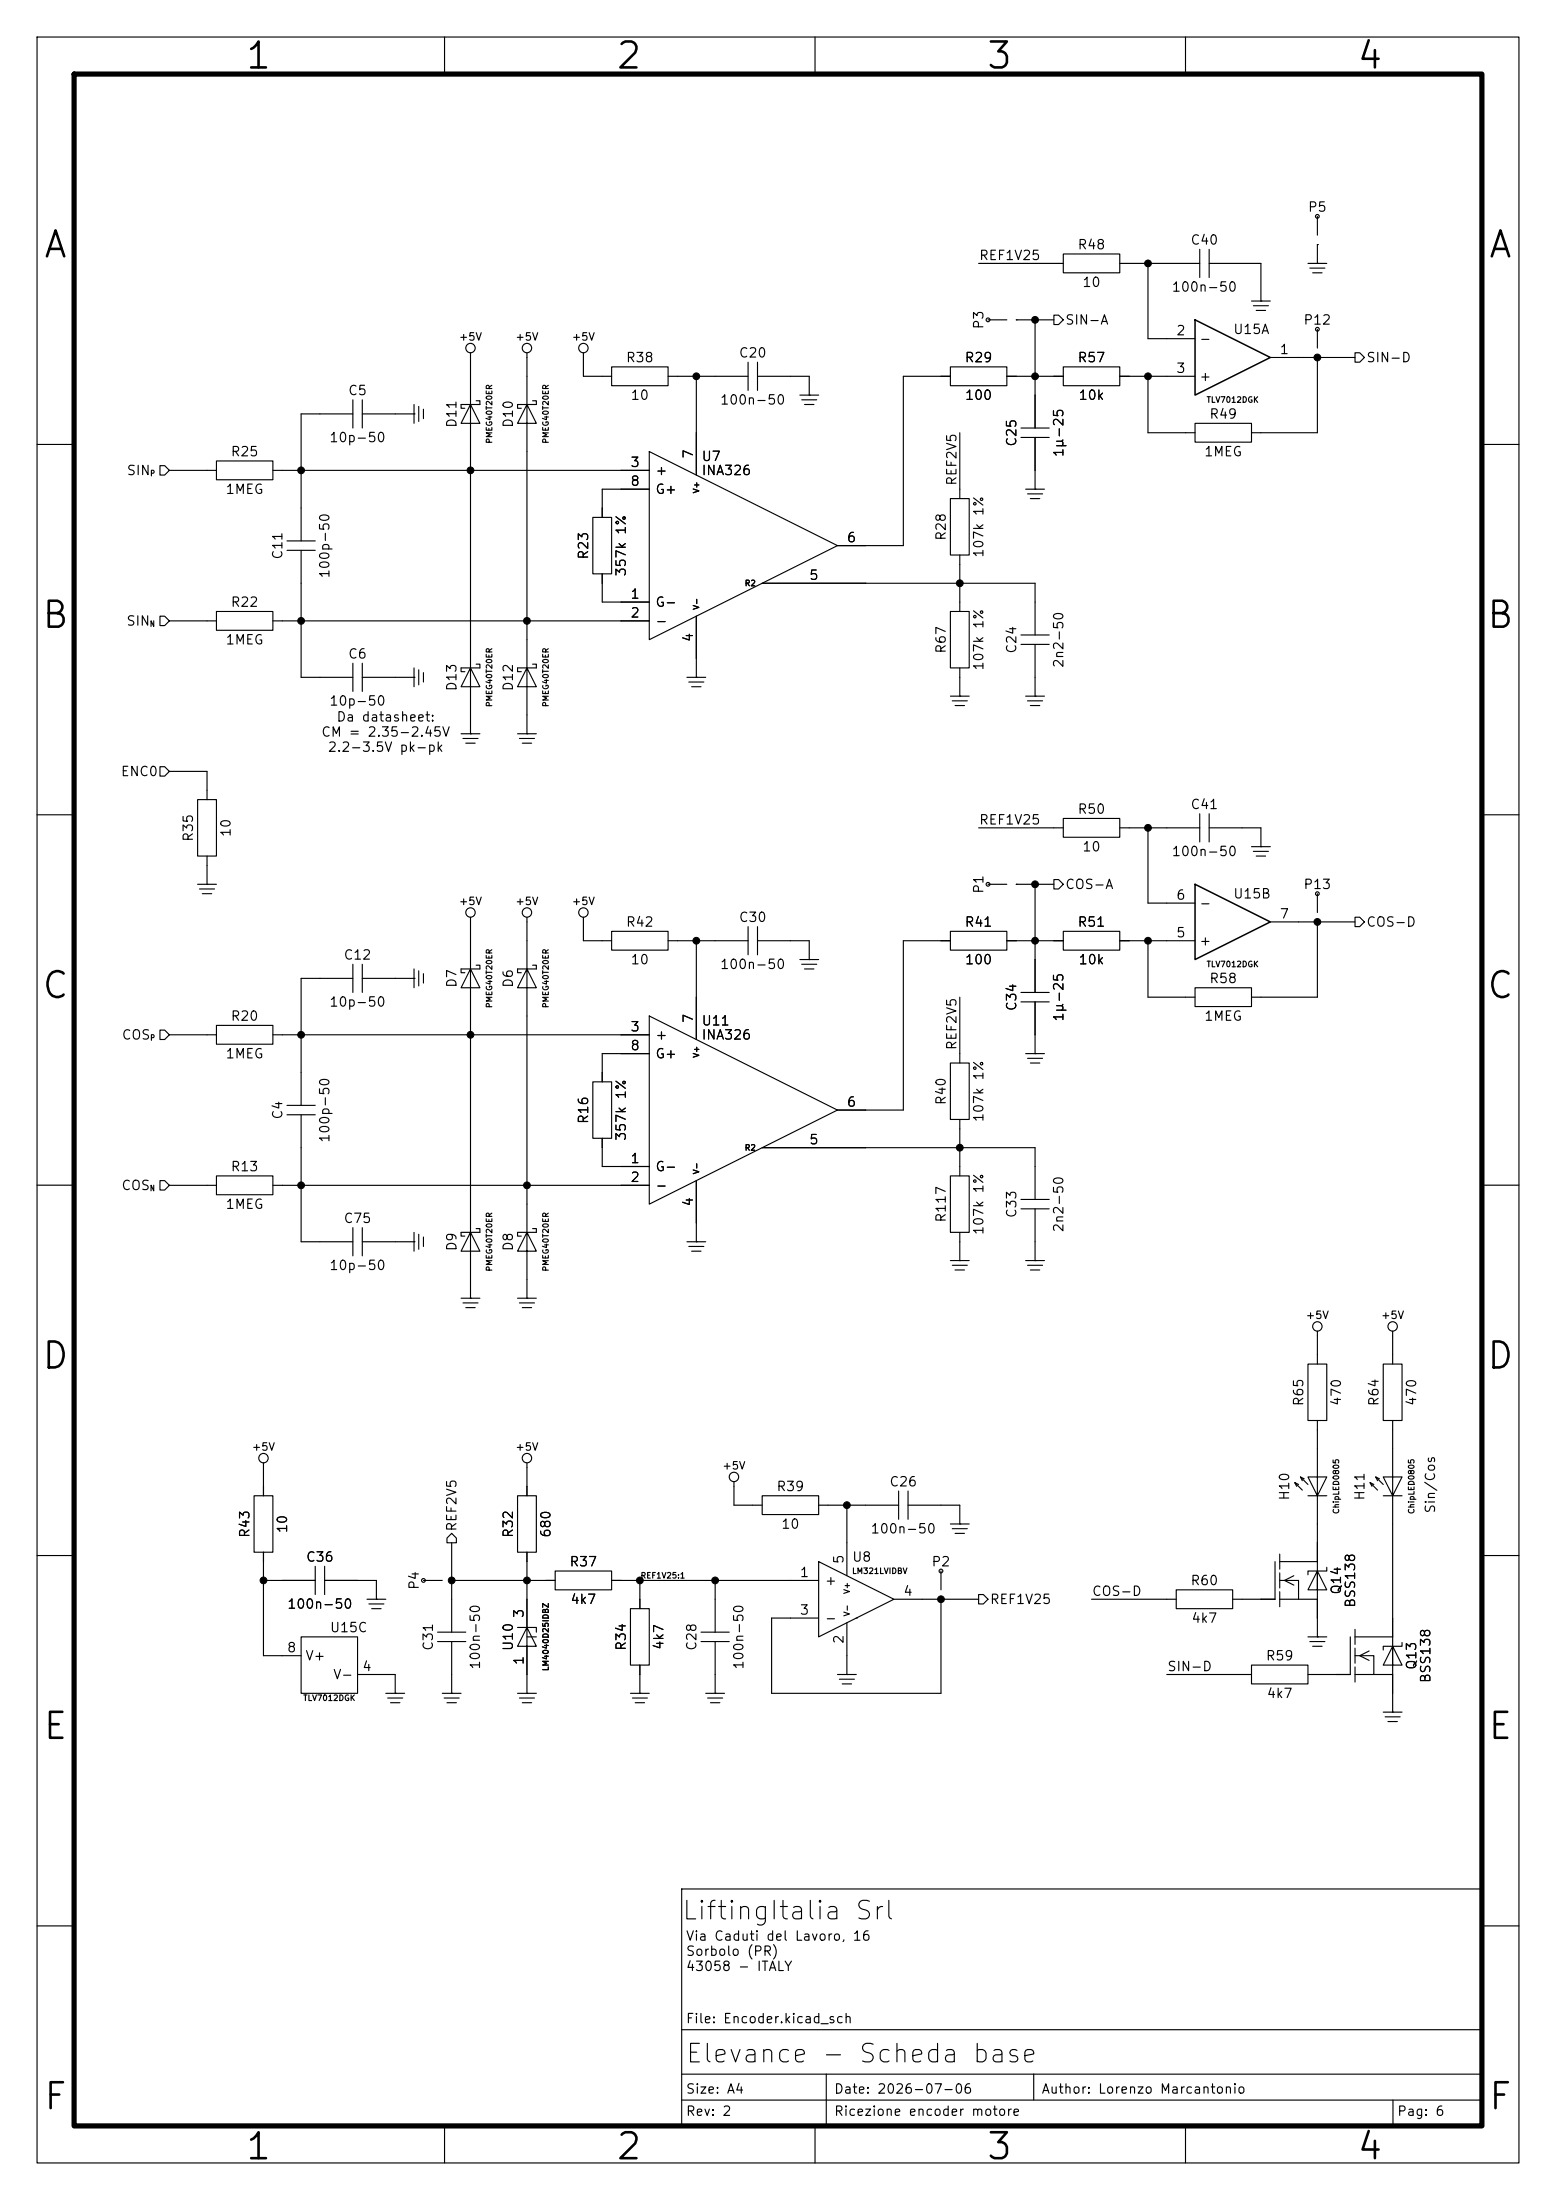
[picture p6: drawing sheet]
<svg xmlns="http://www.w3.org/2000/svg" width="210mm" height="297mm" viewBox="0 0 210 297" stroke-linecap="round" stroke-linejoin="round" font-family="sans-serif">
<path d="M10 10h190v277h-190z" fill="none" stroke="#000" stroke-width=".7"/>
<g fill="none" stroke="#000" stroke-width=".15">
<path d="M5 5h200v287h-200zM60 5v5M110 5v5M160 5v5M132.1 35.6h11.4M143.5 34.3h7.6v2.5h-7.6zM151.1 35.6h10.8M154.9 35.6v10.1h6.4M161.9 33.7v3.8M163.2 33.7v3.8M163.2 35.6h7v5M176.5 35.6h2.6"/>
<path d="M176.8 36.2h2M177.2 36.8h1.2M177.8 35.6h.1M177.8 33h.1M177.8 29.2v2.6M177.8 33v2.6M47.6 54v3.8M47.6 55.9h-7v17.1M48.9 54v3.8M48.9 55.9h7M55.9 55.9h.1M55.9 54.6v2.6"/>
<path d="M56.5 54.9v2M57.1 55.2v1.3M63.5 47.6v7l-1.3 2.6h2.6l-1.3-2.6v35.6l-1.3 2.5h2.6l-1.3-2.5v8.9M64.3 54.1h.5v.5h-2.6v.5h.5M71.1 47.6v7l-1.3 2.6h2.6l-1.3-2.6v35.6l-1.3 2.5h2.6l-1.3-2.5v8.9M71.9 54.1h.5v.5h-2.6v.5h.6M78.7 47.6v3.2h3.8M82.5 49.5h7.7v2.6h-7.7zM90.2 50.8h10.8M94 50.8v13.3M101 48.9v3.8M102.2 48.9v3.8"/>
<path d="M102.2 50.8h7v2.5M107.9 53.3h2.6M108.2 54h2M108.6 54.6h1.3M109.2 53.3h.1M128.3 49.5h7.6v2.6h-7.6zM128.3 50.8h-6.4v22.9h-8.9M129.5 58.4v8.9M133.3 43.2h2.6M135.9 50.8h7.6M137.2 43.2h.1M137.2 43.2h5"/>
<path d="M137.8 59.1h3.8M137.8 57.8h3.8M139.7 43.2v14.6M139.7 59.1v6.9M142.2 42.5h.7l.6 .7-.6 .6h-.7zM143.5 49.5h7.6v2.6h-7.6zM151.1 50.8h10.2M154.9 50.8v7.6h6.4M161.3 57.2h7.6v2.5h-7.6zM168.9 40.6h2.5M169.2 41.3h2M169.5 41.9h1.3"/>
<path d="M170.2 40.6h.1M171.4 48.3h11.5M177.8 48.3h.1M177.8 44.5v2.5M177.8 48.3v10.1h-8.9M182.9 47.6h.6l.6 .7-.6 .6h-.6zM5 60h5M21.6 62.9h.6l.7 .6-.7 .6h-.6zM22.9 63.5h6.3M29.2 62.2h7.6v2.6h-7.6zM36.8 63.5h50.8M38.7 74.3h3.8"/>
<path d="M38.7 73h3.8M40.6 74.3v17.1h7M80 69.9h2.5v7.6h-2.5zM81.3 77.5v3.8h6.3M87.6 61l25.4 12.7-25.4 12.7zM87.6 66h-6.3v3.9M102.9 78.7h36.8v7M128.3 67.3h2.5v7.6h-2.5zM129.5 74.9v7.7M138.4 66h2.6M138.7 66.7h2M139.1 67.3h1.2"/>
<path d="M139.7 66h.1M200 60h5M21.6 83.2h.6l.7 .6-.7 .7h-.6zM22.9 83.8h6.3M29.2 82.6h7.6v2.5h-7.6zM36.8 83.8h50.8M47.6 89.5v3.8M48.9 89.5v3.8M48.9 91.4h7M55.9 91.4h.1M55.9 90.2v2.5M56.5 90.4v2.1"/>
<path d="M57.1 90.8v1.3M62.2 99.1h2.6M62.5 99.7h2M63.5 99.1h.1M64.3 89.7h.5v.5h-2.6v.5h.5M69.8 99.1h2.6M70.1 99.7h2M71.1 99.1h.1M71.9 89.7h.5v.5h-2.6v.5h.6M92.7 91.4h2.5M93 92.1h2M93.3 92.7h1.3"/>
<path d="M94 91.4h.1M94 83.2v8.2M128.3 82.6h2.5v7.6h-2.5zM128.3 94h2.5M128.5 94.6h2.1M128.9 95.3h1.3M129.5 94h.1M129.5 90.2v3.8M137.8 87h3.8M137.8 85.7h3.8M138.4 94h2.6M138.7 94.6h2"/>
<path d="M139.1 95.3h1.2M139.7 94h.1M139.7 87v7M5 110h5M21.6 103.5h.6l.7 .6-.7 .7h-.6zM22.9 104.1h5v3.9M26.7 108h2.5v7.6h-2.5zM26.7 119.4h2.5M27.9 119.4h.1M27.9 115.6v3.8M62.9 100.3h1.2M70.5 100.3h1.3"/>
<path d="M132.1 111.8h11.4M133.3 119.4h2.6M137.2 119.4h.1M137.2 119.4h5M139.7 119.4v14.6M142.2 118.7h.7l.6 .7-.6 .6h-.7zM143.5 110.5h7.6v2.5h-7.6zM151.1 111.8h10.8M154.9 111.8v10.1h6.4M161.9 109.9v3.8M163.2 109.9v3.8M163.2 111.8h7v2.5"/>
<path d="M168.9 114.3h2.5M169.2 114.9h2M169.5 115.6h1.3M170.2 114.3h.1M200 110h5M21.6 139.1h.6l.7 .6-.7 .6h-.6zM22.9 139.7h6.3M26.9 120h2.1M27.3 120.7h1.3M29.2 138.4h7.6v2.6h-7.6zM36.8 139.7h50.8M47.6 130.2v3.8"/>
<path d="M47.6 132.1h-7v17.1M48.9 130.2v3.8M48.9 132.1h7M55.9 132.1h.1M55.9 130.8v2.6M56.5 131.1v2M57.1 131.4v1.3M63.5 123.8v7l-1.3 2.6h2.6l-1.3-2.6v35.6l-1.3 2.5h2.6l-1.3-2.5v8.9M64.3 130.3h.5v.5h-2.6v.5h.5M71.1 123.8v7l-1.3 2.6h2.6l-1.3-2.6v35.6l-1.3 2.5h2.6l-1.3-2.5v8.9M71.9 130.3h.5v.5h-2.6v.5h.6M78.7 123.8v3.2h3.8"/>
<path d="M82.5 125.7h7.7v2.6h-7.7zM87.6 137.2l25.4 12.7-25.4 12.7zM90.2 127h10.8M94 127v13.3M101 125.1v3.8M102.2 125.1v3.8M102.2 127h7v2.5M107.9 129.5h2.6M108.2 130.2h2M108.6 130.8h1.3M109.2 129.5h.1M128.3 125.7h7.6v2.6h-7.6z"/>
<path d="M128.3 127h-6.4v22.9h-8.9M129.5 134.6v8.9M135.9 127h7.6M137.8 135.3h3.8M137.8 134h3.8M139.7 135.3v6.9M143.5 125.7h7.6v2.6h-7.6zM151.1 127h10.2M154.9 127v7.6h6.4M161.3 133.4h7.6v2.5h-7.6zM171.4 124.5h11.5M177.8 124.5h.1"/>
<path d="M177.8 120.7v2.5M177.8 124.5v10.1h-8.9M182.9 123.8h.6l.6 .7-.6 .6h-.6zM5 160h5M21.6 159.4h.6l.7 .6-.7 .7h-.6zM29.2 158.8h7.6v2.5h-7.6zM38.7 150.5h3.8M38.7 149.2h3.8M40.6 150.5v17.1h7M80 146.1h2.5v7.6h-2.5zM81.3 153.7v3.8h6.3M87.6 142.2h-6.3v3.9"/>
<path d="M94 159.4v8.2M102.9 154.9h36.8v7M128.3 143.5h2.5v7.6h-2.5zM128.3 158.8h2.5v7.6h-2.5zM129.5 151.1v7.7M138.4 142.2h2.6M138.7 142.9h2M139.1 143.5h1.2M139.7 142.2h.1M200 160h5M22.9 160h6.3M36.8 160h50.8"/>
<path d="M47.6 165.7v3.8M48.9 165.7v3.8M48.9 167.6h7M55.9 167.6h.1M55.9 166.4v2.5M56.5 166.6v2.1M57.1 167v1.3M62.2 175.3h2.6M62.5 175.9h2M62.9 176.5h1.2M63.5 175.3h.1M64.3 165.9h.5v.5h-2.6v.5h.5"/>
<path d="M69.8 175.3h2.6M70.1 175.9h2M70.5 176.5h1.3M71.1 175.3h.1M71.9 165.9h.5v.5h-2.6v.5h.6M92.7 167.6h2.5M93 168.3h2M93.3 168.9h1.3M94 167.6h.1M128.3 170.2h2.5M128.5 170.8h2.1M128.9 171.5h1.3"/>
<path d="M129.5 170.2h.1M129.5 166.4v3.8M137.8 163.2h3.8M137.8 161.9h3.8M138.4 170.2h2.6M138.7 170.8h2M139.1 171.5h1.2M139.7 170.2h.1M139.7 163.2v7M177.8 179.7v4.5M188 179.7v4.5M35.6 197.5v4.4"/>
<path d="M71.1 197.5v4.4M175.5 199.4l1 1M176 199.6l-.5-.2 .3 .5M176.5 184.2h2.6v7.6h-2.6zM177.8 191.8v10.1l-1.3-2.5h2.6l-1.3 2.5v8.9M185.7 199.4l1 1M186.2 199.6l-.5-.2 .2 .5M186.7 184.2h2.5v7.6h-2.5zM188 191.8v10.1l-1.3-2.5h2.5l-1.2 2.5v19.1M5 210h5M34.3 201.9h2.5v7.7h-2.5zM35.6 209.6v13.9h5"/>
<path d="M35.6 213.4h6.9M42.5 211.5v3.8M43.8 211.5v3.8M43.8 213.4h7v2.5M49.5 215.9h2.6M49.8 216.5h2M50.2 217.2h1.2M50.8 215.9h.1M57.1 213.4h2.6M61 213.4h.1M61 207l.6 .6v.7h-1.3v-.7zM61 213.4h13.9"/>
<path d="M61 208.3v12M69.8 201.9h2.6v7.7h-2.6zM69.8 219.7h2.6v.6M71.1 209.6v10.1l-1.3 2.5h2.6l-1.3-2.5v8.9M74.9 212.1h7.6v2.5h-7.6zM82.5 213.4h28M85.1 217.2h2.5v7.6h-2.5zM86.4 213.4v3.8M96.5 213.4v6.9M99.1 200v3.2h3.8M102.9 201.9h7.6v2.6h-7.6zM110.5 210.8l10.1 5.1-10.1 5.1z"/>
<path d="M110.5 203.2h10.8M114.3 203.2v9.5M114.3 219.1v7M115.6 218.4h.1M120.6 215.9h11.5M121.3 201.3v3.8M122.6 201.3v3.8M122.6 203.2h6.9v2.5M127 215.9h.1M127 212.1v2.5M127 215.9v12.7h-22.9v-10.2h6.4M128.3 205.7h2.5"/>
<path d="M128.5 206.4h2.1M128.9 207h1.3M129.5 205.7h.1M132.1 215.3h.6l.6 .6-.6 .6h-.6zM147.3 215.9h11.4M158.7 214.6h7.7v2.6h-7.7zM172.1 210.8v5.1h-5.7M172.7 209.8v2M172.7 212.3v2.1M172.7 214.9v2M172.7 213.4h2.6v2.5h-2.6M172.7 210.8h5.1"/>
<path d="M174.6 212.7l-1.2 .7 1.2 .6M174.8 200.2l1 1M175.3 215.9h2.5M175.3 200.4l-.5-.2 .2 .5M176.5 201.9h2.6M177.8 210.8v5.1M177.8 212.1l-1.3 2.5h2.6l-1.3-2.5v2.5M177.8 215.9v5.1M179.1 211.6v.5h-2.6v.5M182.9 220v2M184.9 200.2l1 1M185.4 200.4l-.5-.2 .3 .5"/>
<path d="M186.7 201.9h2.5M200 210h5M40.6 221h7.7v7.6h-7.7zM48.3 226.1h5v2.5M52.1 228.6h2.5M52.3 229.2h2.1M52.7 229.9h1.3M53.3 228.6h.1M59.1 221.6h3.8M59.1 220.3h3.8M59.7 228.6h2.5M59.9 229.2h2.1"/>
<path d="M60.3 229.9h1.3M61 228.6h.1M61 221.6v7M69.8 228.6h2.6M70.1 229.2h2M70.5 229.9h1.3M71.1 228.6h.1M71.1 221h1.3M85.1 228.6h2.5M85.3 229.2h2.1M85.7 229.9h1.3M86.4 228.6h.1"/>
<path d="M86.4 224.8v3.8M94.6 221.6h3.8M94.6 220.3h3.8M95.2 228.6h2.6M95.5 229.2h2M95.9 229.9h1.3M96.5 228.6h.1M96.5 221.6v7M113 226.1h2.6M113.3 226.7h2M113.7 227.3h1.2M114.3 226.1h.1"/>
<path d="M157.5 226.1h11.4M168.9 224.8h7.6v2.5h-7.6zM176.5 221h2.6M176.8 221.6h2M177.2 222.2h1.2M177.8 221h.1M182.2 221v5.1h-5.7M182.9 222.5v2M182.9 225v2.1M182.9 223.5h2.5v2.6h-2.5M182.9 221h5.1M184.8 222.9l-1.3 .6 1.3 .7"/>
<path d="M185.4 226.1h2.6M186.7 231.1h2.5M186.9 231.8h2.1M187.3 232.4h1.3M188 231.1h.1M188 221v5.1M188 222.2l-1.3 2.6h2.5l-1.2-2.6v2.6M188 226.1v5M189.2 221.7v.5h-2.5v.6M92 255h108v32h-108zM5 260h5M92 274h108"/>
<path d="M111.5 280v7M139.5 280v3.5M200 260h5M60 287v5M92 283.5h108M92 280h108M110 287v5M160 287v5M188 283.5v3.5"/>
<circle cx="177.8" cy="29.2" r=".25"/>
<circle cx="63.5" cy="47" r=".63"/>
<circle cx="71.1" cy="47" r=".63"/>
<circle cx="78.7" cy="47" r=".63"/>
<circle cx="133.3" cy="43.2" r=".25"/>
<circle cx="177.8" cy="44.4" r=".25"/>
<circle cx="133.3" cy="119.4" r=".25"/>
<circle cx="63.5" cy="123.2" r=".63"/>
<circle cx="71.1" cy="123.2" r=".63"/>
<circle cx="78.7" cy="123.2" r=".63"/>
<circle cx="177.8" cy="120.6" r=".25"/>
<circle cx="177.8" cy="179.1" r=".63"/>
<circle cx="188" cy="179.1" r=".63"/>
<circle cx="35.6" cy="196.8" r=".63"/>
<circle cx="71.1" cy="196.8" r=".63"/>
<circle cx="99.1" cy="199.4" r=".63"/>
<circle cx="57.1" cy="213.4" r=".25"/>
<circle cx="127" cy="212.1" r=".25"/>
</g>
<path d="M161.3 43.2l10.1 5.1-10.1 5zM161.3 119.4l10.1 5.1-10.1 5z" fill="none" stroke="#000" stroke-width=".2"/>
<g fill="#000" stroke="#000" stroke-width=".13">
<circle cx="154.9" cy="35.6" r=".46"/>
<circle cx="94" cy="50.8" r=".46"/>
<circle cx="139.7" cy="43.2" r=".46"/>
<circle cx="139.7" cy="50.8" r=".46"/>
<circle cx="154.9" cy="50.8" r=".46"/>
<circle cx="177.8" cy="48.3" r=".46"/>
<circle cx="40.6" cy="63.5" r=".46"/>
<circle cx="63.5" cy="63.5" r=".46"/>
<circle cx="129.5" cy="78.7" r=".46"/>
<circle cx="40.6" cy="83.8" r=".46"/>
<circle cx="71.1" cy="83.8" r=".46"/>
<circle cx="139.7" cy="119.4" r=".46"/>
<circle cx="154.9" cy="111.8" r=".46"/>
<circle cx="40.6" cy="139.7" r=".46"/>
<circle cx="63.5" cy="139.7" r=".46"/>
<circle cx="94" cy="127" r=".46"/>
<circle cx="139.7" cy="127" r=".46"/>
<circle cx="154.9" cy="127" r=".46"/>
<circle cx="177.8" cy="124.5" r=".46"/>
<circle cx="129.5" cy="154.9" r=".46"/>
<circle cx="40.6" cy="160" r=".46"/>
<circle cx="71.1" cy="160" r=".46"/>
<circle cx="35.6" cy="213.4" r=".46"/>
<circle cx="61" cy="213.4" r=".46"/>
<circle cx="71.1" cy="213.4" r=".46"/>
<circle cx="86.4" cy="213.4" r=".46"/>
<circle cx="96.5" cy="213.4" r=".46"/>
<circle cx="114.3" cy="203.2" r=".46"/>
<circle cx="127" cy="215.9" r=".46"/>
</g>
<g font-size="3.5">
<text x="32.9" y="10.2">1</text>
<text x="82.9" y="10.2">2</text>
<text x="132.9" y="10.2">3</text>
<text x="182.9" y="10.2">4</text>
<text x="5.6" y="35.7">A</text>
<text x="200.7" y="35.7">A</text>
<text x="5.4" y="85.7">B</text>
<text x="200.4" y="85.7">B</text>
<text x="5.4" y="135.7">C</text>
<text x="200.4" y="135.7">C</text>
<text x="5.4" y="185.7">D</text>
<text x="200.4" y="185.7">D</text>
<text x="5.6" y="235.7">E</text>
<text x="200.6" y="235.7">E</text>
<text x="5.6" y="285.7">F</text>
<text x="200.7" y="285.7">F</text>
<text x="32.9" y="292.4">1</text>
<text x="82.9" y="292.4">2</text>
<text x="132.9" y="292.4">3</text>
<text x="182.9" y="292.4">4</text>
</g>
<g font-size="2.5">
<text x="91.9" y="259.8">LiftingItalia Srl</text>
<text x="92.4" y="279.1">Elevance - Scheda base</text>
</g>
<g font-size="1.3">
<text x="176.4" y="28.9">P5</text>
<text x="132.1" y="35.4">REF1V25</text>
<text x="145.3" y="34">R48</text>
<text x="160.6" y="33.3">C40</text>
<text x="146" y="39.1">10</text>
<text x="158" y="39.7">100n-50</text>
<text x="133" y="44.5" transform="rotate(-90 133 44.5)">P3</text>
<text x="143.7" y="44.1">SIN-A</text>
<text x="158.7" y="45.6">2</text>
<text x="161.8" y="46.7">-</text>
<text x="166.4" y="45.4">U15A</text>
<text x="175.8" y="44.1">P12</text>
<text x="46.9" y="53.7">C5</text>
<text x="84.4" y="49.2">R38</text>
<text x="99.6" y="48.6">C20</text>
<text x="130.1" y="49.2">R29</text>
<text x="145.3" y="49.2">R57</text>
<text x="158.7" y="50.7">3</text>
<text x="161.8" y="51.8">+</text>
<text x="172.6" y="48.1">1</text>
<text x="184.3" y="49.2">SIN-D</text>
<text x="61.9" y="57.9" transform="rotate(-90 61.9 57.9)">D11</text>
<text x="69.5" y="57.9" transform="rotate(-90 69.5 57.9)">D10</text>
<text x="85" y="54.3">10</text>
<text x="97.1" y="54.9">100n-50</text>
<text x="130.1" y="54.3">100</text>
<text x="145.5" y="54.3">10k</text>
<text x="163.1" y="56.8">R49</text>
<text x="17" y="64.5">SIN</text>
<text x="31" y="61.9">R25</text>
<text x="44.4" y="60">10p-50</text>
<text x="85" y="65.9">8</text>
<text x="85" y="63.4">3</text>
<text x="88.4" y="64.5">+</text>
<text x="93.8" y="62" transform="rotate(-90 93.8 62)">7</text>
<text x="94.6" y="62.6">U7</text>
<text x="94.6" y="64.5">INA326</text>
<text x="129.4" y="65.7" transform="rotate(-90 129.4 65.7)">REF2V5</text>
<text x="137.5" y="60.4" transform="rotate(-90 137.5 60.4)">C25</text>
<text x="143.8" y="61.8" transform="rotate(-90 143.8 61.8)">1µ-25</text>
<text x="162.4" y="61.9">1MEG</text>
<text x="30.4" y="67">1MEG</text>
<text x="88.4" y="67">G+</text>
<text x="38.4" y="75.6" transform="rotate(-90 38.4 75.6)">C11</text>
<text x="79.7" y="75.6" transform="rotate(-90 79.7 75.6)">R23</text>
<text x="84.8" y="77.9" transform="rotate(-90 84.8 77.9)">357k 1%</text>
<text x="114.2" y="73.5">6</text>
<text x="128" y="73.1" transform="rotate(-90 128 73.1)">R28</text>
<text x="133" y="75.4" transform="rotate(-90 133 75.4)">107k 1%</text>
<text x="31" y="82.2">R22</text>
<text x="44.8" y="78.2" transform="rotate(-90 44.8 78.2)">100p-50</text>
<text x="85" y="81.1">1</text>
<text x="85" y="83.7">2</text>
<text x="88.4" y="82.2">G-</text>
<text x="109.1" y="78.6">5</text>
<text x="17" y="84.8">SIN</text>
<text x="30.4" y="87.3">1MEG</text>
<text x="46.9" y="89.2">C6</text>
<text x="88.4" y="84.8">-</text>
<text x="93.8" y="86.8" transform="rotate(-90 93.8 86.8)">4</text>
<text x="128" y="88.3" transform="rotate(-90 128 88.3)">R67</text>
<text x="137.5" y="88.3" transform="rotate(-90 137.5 88.3)">C24</text>
<text x="44.4" y="95.6">10p-50</text>
<text x="61.9" y="93.4" transform="rotate(-90 61.9 93.4)">D13</text>
<text x="69.5" y="93.4" transform="rotate(-90 69.5 93.4)">D12</text>
<text x="133" y="90.6" transform="rotate(-90 133 90.6)">107k 1%</text>
<text x="143.8" y="90.3" transform="rotate(-90 143.8 90.3)">2n2-50</text>
<text x="43.3" y="99.8">CM = 2.35-2.45V</text>
<text x="44.1" y="101.8">2.2-3.5V pk-pk</text>
<text x="45.3" y="97.7">Da datasheet:</text>
<text x="16.2" y="105.1">ENC0</text>
<text x="26.4" y="113.7" transform="rotate(-90 26.4 113.7)">R35</text>
<text x="31.4" y="113.1" transform="rotate(-90 31.4 113.1)">10</text>
<text x="132.1" y="111.6">REF1V25</text>
<text x="145.3" y="110.2">R50</text>
<text x="160.6" y="109.5">C41</text>
<text x="146" y="115.3">10</text>
<text x="158" y="115.9">100n-50</text>
<text x="84.4" y="125.4">R42</text>
<text x="99.6" y="124.8">C30</text>
<text x="130.1" y="125.4">R41</text>
<text x="133" y="120.7" transform="rotate(-90 133 120.7)">P1</text>
<text x="143.7" y="120.3">COS-A</text>
<text x="145.3" y="125.4">R51</text>
<text x="158.7" y="121.8">6</text>
<text x="161.8" y="122.9">-</text>
<text x="166.4" y="121.6">U15B</text>
<text x="172.6" y="124.3">7</text>
<text x="175.8" y="120.3">P13</text>
<text x="184.3" y="125.4">COS-D</text>
<text x="46.3" y="129.9">C12</text>
<text x="85" y="130.5">10</text>
<text x="97.1" y="131.1">100n-50</text>
<text x="130.1" y="130.5">100</text>
<text x="145.5" y="130.5">10k</text>
<text x="158.7" y="126.9">5</text>
<text x="161.8" y="128">+</text>
<text x="44.4" y="136.2">10p-50</text>
<text x="61.9" y="133.4" transform="rotate(-90 61.9 133.4)">D7</text>
<text x="69.5" y="133.4" transform="rotate(-90 69.5 133.4)">D6</text>
<text x="137.5" y="136.6" transform="rotate(-90 137.5 136.6)">C34</text>
<text x="163.1" y="133">R58</text>
<text x="16.3" y="140.7">COS</text>
<text x="30.4" y="143.2">1MEG</text>
<text x="31" y="138.1">R20</text>
<text x="85" y="142.1">8</text>
<text x="85" y="139.6">3</text>
<text x="88.4" y="143.2">G+</text>
<text x="88.4" y="140.7">+</text>
<text x="93.8" y="138.2" transform="rotate(-90 93.8 138.2)">7</text>
<text x="94.6" y="138.8">U11</text>
<text x="94.6" y="140.7">INA326</text>
<text x="129.4" y="141.9" transform="rotate(-90 129.4 141.9)">REF2V5</text>
<text x="143.8" y="138" transform="rotate(-90 143.8 138)">1µ-25</text>
<text x="162.4" y="138.1">1MEG</text>
<text x="114.2" y="149.7">6</text>
<text x="128" y="149.3" transform="rotate(-90 128 149.3)">R40</text>
<text x="38.4" y="151.2" transform="rotate(-90 38.4 151.2)">C4</text>
<text x="44.8" y="154.4" transform="rotate(-90 44.8 154.4)">100p-50</text>
<text x="79.7" y="151.8" transform="rotate(-90 79.7 151.8)">R16</text>
<text x="84.8" y="154.1" transform="rotate(-90 84.8 154.1)">357k 1%</text>
<text x="109.1" y="154.8">5</text>
<text x="133" y="151.6" transform="rotate(-90 133 151.6)">107k 1%</text>
<text x="16.3" y="161">COS</text>
<text x="31" y="158.4">R13</text>
<text x="85" y="157.3">1</text>
<text x="85" y="159.9">2</text>
<text x="88.4" y="158.4">G-</text>
<text x="88.4" y="161">-</text>
<text x="30.4" y="163.5">1MEG</text>
<text x="46.3" y="165.4">C75</text>
<text x="93.8" y="163" transform="rotate(-90 93.8 163)">4</text>
<text x="128" y="165.1" transform="rotate(-90 128 165.1)">R117</text>
<text x="133" y="166.8" transform="rotate(-90 133 166.8)">107k 1%</text>
<text x="137.5" y="164.5" transform="rotate(-90 137.5 164.5)">C33</text>
<text x="143.8" y="166.5" transform="rotate(-90 143.8 166.5)">2n2-50</text>
<text x="44.4" y="171.8">10p-50</text>
<text x="61.9" y="169" transform="rotate(-90 61.9 169)">D9</text>
<text x="69.5" y="169" transform="rotate(-90 69.5 169)">D8</text>
<text x="176.2" y="189.9" transform="rotate(-90 176.2 189.9)">R65</text>
<text x="181.3" y="189.9" transform="rotate(-90 181.3 189.9)">470</text>
<text x="186.4" y="189.9" transform="rotate(-90 186.4 189.9)">R64</text>
<text x="191.5" y="189.9" transform="rotate(-90 191.5 189.9)">470</text>
<text x="104.7" y="201.6">R39</text>
<text x="119.9" y="201">C26</text>
<text x="174.3" y="202.7" transform="rotate(-90 174.3 202.7)">H10</text>
<text x="184.5" y="202.7" transform="rotate(-90 184.5 202.7)">H11</text>
<text x="34" y="207.7" transform="rotate(-90 34 207.7)">R43</text>
<text x="39.1" y="207.1" transform="rotate(-90 39.1 207.1)">10</text>
<text x="61.9" y="206.8" transform="rotate(-90 61.9 206.8)">REF2V5</text>
<text x="69.5" y="207.7" transform="rotate(-90 69.5 207.7)">R32</text>
<text x="74.6" y="207.7" transform="rotate(-90 74.6 207.7)">680</text>
<text x="105.3" y="206.7">10</text>
<text x="117.4" y="207.3">100n-50</text>
<text x="194" y="204.4" transform="rotate(-90 194 204.4)">Sin/Cos</text>
<text x="41.2" y="211.1">C36</text>
<text x="56.8" y="214.7" transform="rotate(-90 56.8 214.7)">P4</text>
<text x="76.8" y="211.8">R37</text>
<text x="107.9" y="213.2">1</text>
<text x="111.2" y="214.3">+</text>
<text x="114.2" y="211.2" transform="rotate(-90 114.2 211.2)">5</text>
<text x="114.9" y="211.1">U8</text>
<text x="121.8" y="215.8">4</text>
<text x="125.6" y="211.8">P2</text>
<text x="147.3" y="215.8">COS-D</text>
<text x="160.6" y="214.3">R60</text>
<text x="181.3" y="215.4" transform="rotate(-90 181.3 215.4)">Q14</text>
<text x="38.7" y="217.5">100n-50</text>
<text x="44.4" y="220.7">U15C</text>
<text x="71" y="218.5" transform="rotate(-90 71 218.5)">3</text>
<text x="76.9" y="216.9">4k7</text>
<text x="107.9" y="218.3">3</text>
<text x="111.2" y="219.4">-</text>
<text x="133.5" y="216.9">REF1V25</text>
<text x="160.7" y="219.4">4k7</text>
<text x="183.2" y="217.1" transform="rotate(-90 183.2 217.1)">BSS138</text>
<text x="38.6" y="223.4">8</text>
<text x="41.1" y="224.5">V+</text>
<text x="44.9" y="227">V-</text>
<text x="48.8" y="225.9">4</text>
<text x="58.7" y="223" transform="rotate(-90 58.7 223)">C31</text>
<text x="65.1" y="225.5" transform="rotate(-90 65.1 225.5)">100n-50</text>
<text x="69.5" y="223" transform="rotate(-90 69.5 223)">U10</text>
<text x="71" y="224.9" transform="rotate(-90 71 224.9)">1</text>
<text x="84.8" y="223" transform="rotate(-90 84.8 223)">R34</text>
<text x="89.9" y="222.8" transform="rotate(-90 89.9 222.8)">4k7</text>
<text x="94.3" y="223" transform="rotate(-90 94.3 223)">C28</text>
<text x="100.7" y="225.5" transform="rotate(-90 100.7 225.5)">100n-50</text>
<text x="114.2" y="222" transform="rotate(-90 114.2 222)">2</text>
<text x="157.5" y="225.9">SIN-D</text>
<text x="170.7" y="224.5">R59</text>
<text x="191.5" y="225.5" transform="rotate(-90 191.5 225.5)">Q13</text>
<text x="193.4" y="227.3" transform="rotate(-90 193.4 227.3)">BSS138</text>
<text x="170.9" y="229.6">4k7</text>
<text x="92.5" y="262.3">Via Caduti del Lavoro, 16</text>
<text x="92.5" y="264.4">Sorbolo (PR)</text>
<text x="92.5" y="266.4">43058 - ITALY</text>
<text x="92.5" y="273.5">File: Encoder.kicad_sch</text>
<text x="92.5" y="283">Size: A4</text>
<text x="92.5" y="286">Rev: 2</text>
<text x="112.5" y="286">Ricezione encoder motore</text>
<text x="112.5" y="283">Date: 2026-07-06</text>
<text x="140.5" y="283">Author: Lorenzo Marcantonio</text>
<text x="188.5" y="286">Pag: 6</text>
</g>
<g font-size="1">
<text x="61.9" y="46.2">+5V</text>
<text x="69.5" y="46.2">+5V</text>
<text x="77.1" y="46.2">+5V</text>
<text x="61.9" y="122.4">+5V</text>
<text x="69.5" y="122.4">+5V</text>
<text x="77.1" y="122.4">+5V</text>
<text x="176.2" y="178.3">+5V</text>
<text x="186.3" y="178.3">+5V</text>
<text x="33.9" y="196.1">+5V</text>
<text x="69.5" y="196.1">+5V</text>
<text x="97.4" y="198.6">+5V</text>
</g>
<g font-size=".8">
<text x="66.6" y="60" transform="rotate(-90 66.6 60)">PMEG40T20ER</text>
<text x="74.2" y="60" transform="rotate(-90 74.2 60)">PMEG40T20ER</text>
<text x="162.8" y="54.5">TLV7012DGK</text>
<text x="20.2" y="64.5">P</text>
<text x="94.6" y="66.7" transform="rotate(-90 94.6 66.7)">V+</text>
<text x="94.6" y="82.4" transform="rotate(-90 94.6 82.4)">V-</text>
<text x="100.4" y="79.3">R2</text>
<text x="20.2" y="84.8">N</text>
<text x="66.6" y="95.5" transform="rotate(-90 66.6 95.5)">PMEG40T20ER</text>
<text x="74.2" y="95.5" transform="rotate(-90 74.2 95.5)">PMEG40T20ER</text>
<text x="162.8" y="130.8">TLV7012DGK</text>
<text x="66.6" y="136.2" transform="rotate(-90 66.6 136.2)">PMEG40T20ER</text>
<text x="74.2" y="136.2" transform="rotate(-90 74.2 136.2)">PMEG40T20ER</text>
<text x="20.2" y="140.7">P</text>
<text x="94.6" y="142.9" transform="rotate(-90 94.6 142.9)">V+</text>
<text x="100.4" y="155.5">R2</text>
<text x="20.2" y="161">N</text>
<text x="94.6" y="158.6" transform="rotate(-90 94.6 158.6)">V-</text>
<text x="66.6" y="171.7" transform="rotate(-90 66.6 171.7)">PMEG40T20ER</text>
<text x="74.2" y="171.7" transform="rotate(-90 74.2 171.7)">PMEG40T20ER</text>
<text x="180.9" y="204.5" transform="rotate(-90 180.9 204.5)">ChipLED0805</text>
<text x="191.1" y="204.5" transform="rotate(-90 191.1 204.5)">ChipLED0805</text>
<text x="86.4" y="213.3">REF1V25:1</text>
<text x="114.9" y="215.3" transform="rotate(-90 114.9 215.3)">V+</text>
<text x="114.9" y="212.7">LM321LVIDBV</text>
<text x="114.9" y="218.3" transform="rotate(-90 114.9 218.3)">V-</text>
<text x="74.2" y="225.7" transform="rotate(-90 74.2 225.7)">LM4040D25IDBZ</text>
<text x="40.9" y="229.8">TLV7012DGK</text>
</g>
</svg>
